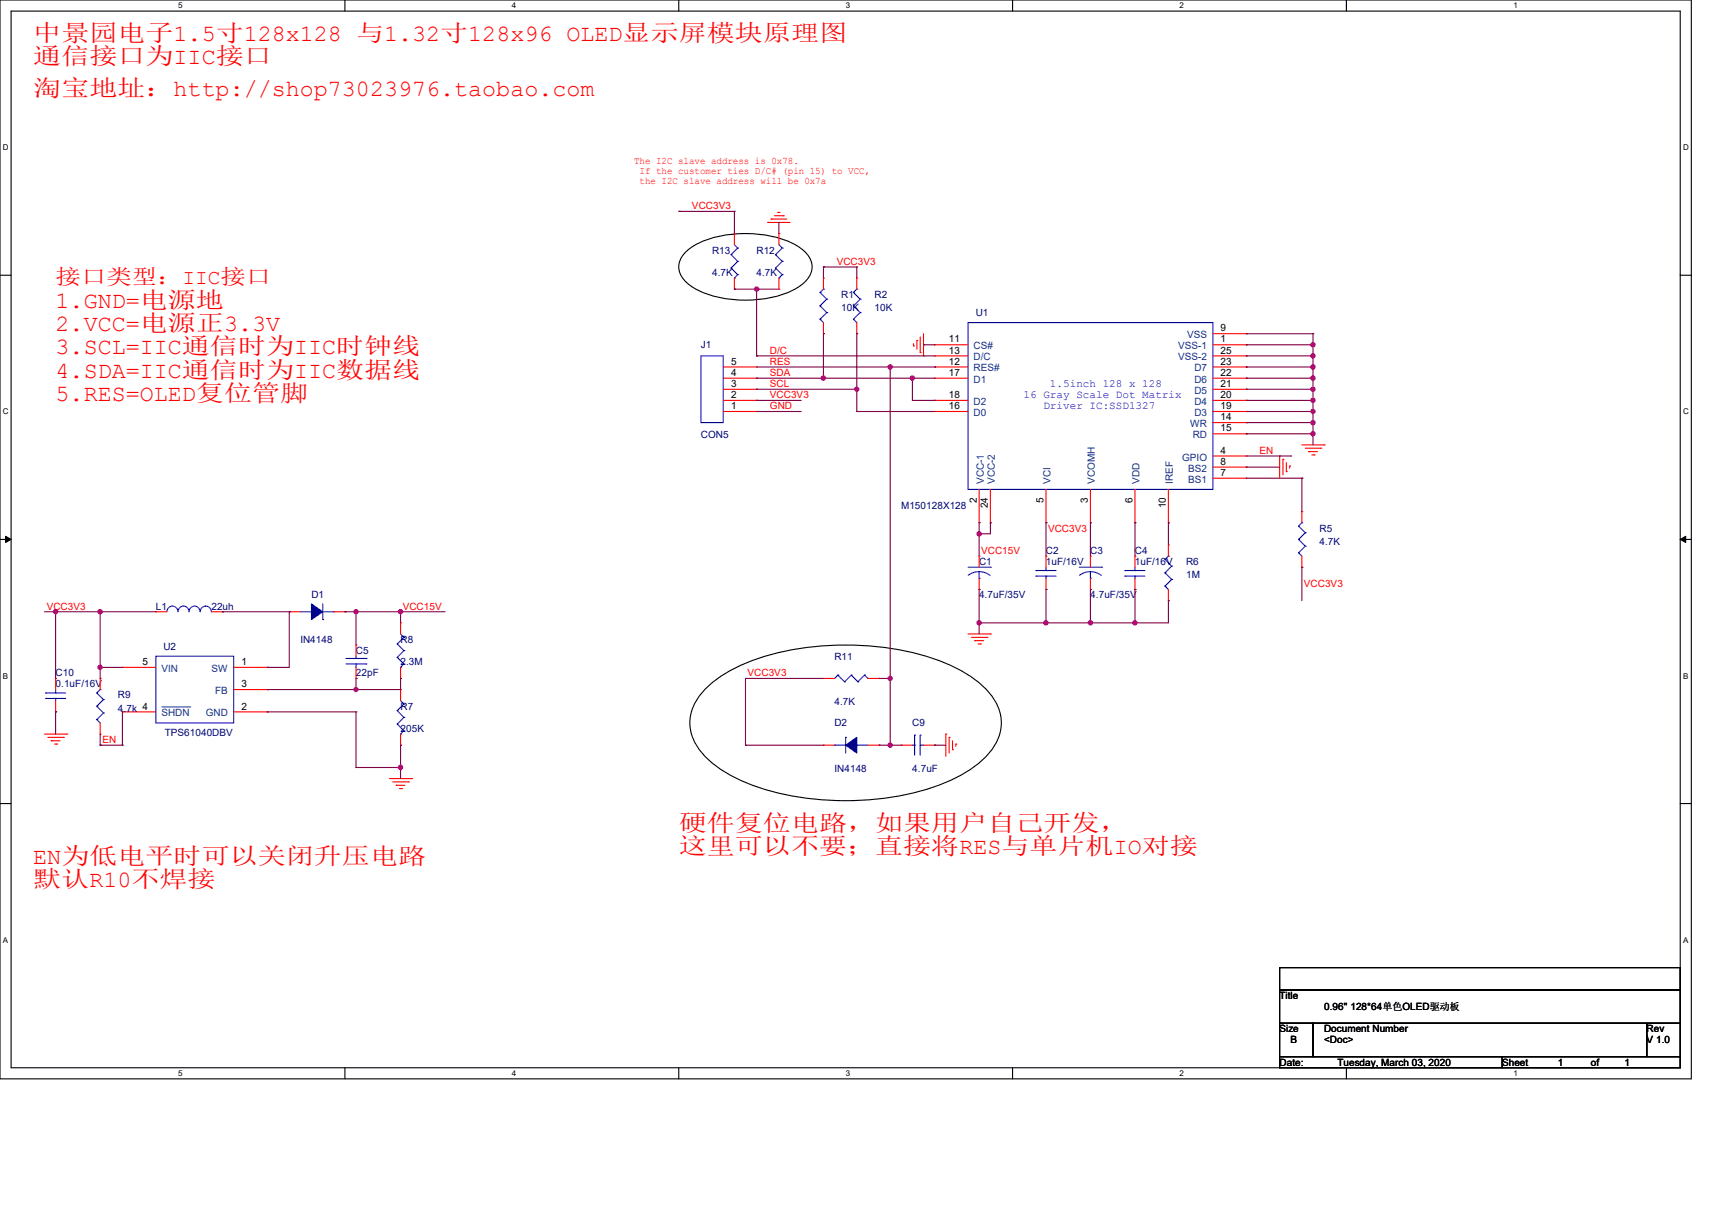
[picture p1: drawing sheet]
<svg xmlns="http://www.w3.org/2000/svg" width="297mm" height="210mm" viewBox="0 0 297 210" stroke-linecap="round" stroke-linejoin="round" font-family="sans-serif">
<path d="M0 0h293.4v187.2h-293.4zM1.9 1.9h289.6v183.4h-289.6z" fill="none" stroke="#000" stroke-width=".19"/>
<g fill="#fff">
<path d="M30.9 .2h.7v1.6h-.7z"/>
<path d="M30.9 185.5h.7v1.6h-.7z"/>
</g>
<path d="M59.8 0v1.9M59.8 185.3v1.9" fill="none" stroke="#000" stroke-width=".19"/>
<g fill="#fff">
<path d="M88.8 .2h.8v1.6h-.8z"/>
<path d="M88.8 185.5h.8v1.6h-.8z"/>
</g>
<path d="M117.8 0v1.9M117.8 185.3v1.9" fill="none" stroke="#000" stroke-width=".19"/>
<g fill="#fff">
<path d="M146.7 .2h.8v1.6h-.8z"/>
<path d="M146.7 185.5h.8v1.6h-.8z"/>
</g>
<path d="M175.7 0v1.9M175.7 185.3v1.9" fill="none" stroke="#000" stroke-width=".19"/>
<g fill="#fff">
<path d="M204.6 .2h.8v1.6h-.8z"/>
<path d="M204.6 185.5h.8v1.6h-.8z"/>
</g>
<path d="M233.6 0v1.9M233.6 185.3v1.9" fill="none" stroke="#000" stroke-width=".19"/>
<g fill="#fff">
<path d="M262.5 .2h.8v1.6h-.8z"/>
<path d="M262.5 185.5h.8v1.6h-.8z"/>
<path d="M.5 24.8h1v1.6h-1z"/>
<path d="M292 24.8h1v1.6h-1z"/>
<path d="M.5 70.7h1v1.5h-1z"/>
<path d="M292 70.7h1v1.5h-1z"/>
</g>
<path d="M0 47.8h1.9M291.5 47.8h1.9" fill="none" stroke="#000" stroke-width=".19"/>
<g fill="#fff">
<path d="M.5 116.5h.9v1.6h-.9z"/>
<path d="M292 116.5h.9v1.6h-.9z"/>
</g>
<path d="M0 93.6h1.9M291.5 93.6h1.9" fill="none" stroke="#000" stroke-width=".19"/>
<path d="M1 93.1l.9 .5-.9 .5zM291.5 93.6l.9-.5v1z" fill="#000" stroke="#000" stroke-width=".17"/>
<g fill="#fff">
<path d="M.5 162.4h.9v1.5h-.9z"/>
<path d="M292 162.4h.9v1.5h-.9z"/>
</g>
<path d="M118.7 44.1a11.9 11.9 0 0 1 7.5-3.4 19.5 19.5 0 0 1 12.3 2.1 4 4 0 0 1 2.3 4.3 6.7 6.7 0 0 1-4.4 3.8 20.9 20.9 0 0 1-15.3-.5 5.1 5.1 0 0 1-3.3-4.1l.1-.8 .3-.7zM122.3 119.7a26.3 26.3 0 0 1 12.8-6.4 50.1 50.1 0 0 1 29 1.8 19 19 0 0 1 7.9 5.6 7.4 7.4 0 0 1 0 9.5 20 20 0 0 1-9.7 6.3 49.8 49.8 0 0 1-33-.7 18.9 18.9 0 0 1-7.9-5.6 7.4 7.4 0 0 1 0-9.5zM0 139.5h1.9M291.5 139.5h1.9M222 167.9h69.5v3.9h-69.5zM222 171.8h69.5v5.8h-69.5zM222 177.6h5.8v5.8h-5.8zM227.8 177.6h57.9v5.8h-57.9zM285.7 177.6h5.8v5.8h-5.8zM222 183.4h38.6v1.9h-38.6zM260.6 183.4h30.9v1.9h-30.9z" fill="none" stroke="#000" stroke-width=".19"/>
<g fill="none" stroke="#f00" stroke-width=".19">
<path d="M133.2 38.6h.1M133.2 38.6h3.9M133.8 38h.1M133.8 38h2.7M134.3 37.4h1.6M134.9 36.9h.1M134.9 36.9h.4M135.9 37.4h.1M127.4 40.5h.1M127.4 50.2h.1M127.4 40.5v2M127.4 48.3v1.9"/>
<path d="M135.1 40.5h.1M135.1 50.2h.1M135.1 40.5v2M135.1 48.3v1.9M142.9 57.9h.1M142.9 48.3h.1M142.9 48.3v1.9M142.9 56v1.9M148.6 57.9h.1M148.6 48.3h.1M148.6 48.3v1.9M148.6 56v1.9"/>
<path d="M158.5 59.6v.4M159.1 59.1h.1M159.1 59.1v1.5M159.6 58.5v2.7M160.2 57.9v3.9M162.2 59.8h.1M162.2 59.8h5.7M210.4 59.8h5.8M210.4 57.9h5.8M216.2 59.8h.1M216.2 57.9h.1M125.5 71.4h5.8"/>
<path d="M125.5 69.5h5.8M125.5 67.6h5.8M125.5 65.6h5.8M125.5 63.7h5.8M131.3 71.4h.1M131.3 69.5h.1M131.3 67.6h.1M131.3 65.6h.1M131.3 63.7h.1M158.5 60h.1M159.6 61.2h.1M160.2 61.8h.1"/>
<path d="M162.2 63.7h.1M162.2 61.8h.1M162.2 71.4h.1M162.2 65.6h.1M162.2 69.5h.1M162.2 71.4h5.7M162.2 69.5h5.7M162.2 65.6h5.7M162.2 63.7h5.7M162.2 61.8h5.7M210.4 71.4h5.8M210.4 69.5h5.8"/>
<path d="M210.4 67.6h5.8M210.4 65.6h5.8M210.4 63.7h5.8M210.4 79.1h5.8M210.4 61.8h5.8M210.4 73.3h5.8M210.4 75.3h5.8M216.2 79.1h.1M216.2 73.3h.1M216.2 75.3h.1M216.2 71.4h.1M216.2 69.5h.1"/>
<path d="M216.2 67.6h.1M216.2 65.6h.1M216.2 63.7h.1M216.2 61.8h.1M222 79.1h.1M222 79.1v3.9M222.6 79.7h.1M222.6 79.7v2.7M225.8 77.2h3.9M226.4 77.8h2.7M227 78.4h.1M227 78.4h1.6"/>
<path d="M227.6 79h.4M228 79h.1M229.1 77.8h.1M229.7 77.2h.1M169.9 96.5h.1M169.9 90.7h.1M169.9 84.9v5.8M169.9 96.5v1.9M171.8 90.7h.1M171.8 84.9v5.8M181.5 96.5h.1M181.5 90.7h.1"/>
<path d="M181.5 84.9v5.8M181.5 96.5v1.9M189.2 96.5h.1M189.2 90.7h.1M189.2 84.9v5.8M189.2 96.5v1.9M196.9 90.7h.1M196.9 96.5h.1M196.9 84.9v5.8M196.9 96.5v1.9M202.7 94.6h.1M202.7 90.7h.1"/>
<path d="M202.7 84.9v5.8M202.7 94.6v1.9M210.4 83h5.8M210.4 81.1h5.8M216.2 83h.1M216.2 81.1h.1M223.2 81.9h.1M223.2 80.3v1.6M223.7 80.9h.1M223.7 80.9v.4M225.8 98.4h.1M225.8 88.8h.1"/>
<path d="M225.8 88.8v1.9M225.8 96.5v1.9M9.7 117.8h.1M9.7 117.8v1.9M17.4 117.8h.1M17.4 117.8v1.9M21.2 115.8h.1M21.2 115.8h5.8M27 106.2h.1M27 106.2h2M36.7 106.2h1.9M38.6 106.2h.1"/>
<path d="M40.5 115.8h5.8M40.5 119.7h5.8M46.3 115.8h.1M46.3 119.7h.1M50.2 106.2h.1M50.2 106.2h1.9M57.9 106.2h1.9M59.8 106.2h.1M61.8 112h.1M61.8 117.8h.1M61.8 112v1.9M61.8 115.8v2"/>
<path d="M69.5 108.1h.1M69.5 117.8h.1M69.5 119.7h.1M69.5 108.1v1.9M69.5 115.8v2M69.5 119.7v1.9M142.9 117.8h.1M142.9 117.8h1.9M150.6 117.8h1.9M152.5 117.8h.1M167.9 110h3.9M168.5 110.6h2.7"/>
<path d="M169.1 111.2h.1M169.1 111.2h1.5M169.7 111.8h.4M169.9 102.3h.1M169.9 100.4v1.9M170.1 111.8h.1M171.2 110.6h.1M171.8 110h.1M181.5 102.3h.1M181.5 100.4v1.9M189.2 102.3h.1M189.2 100.4v1.9"/>
<path d="M196.9 102.3h.1M196.9 100.4v1.9M202.7 104.2h.1M202.7 102.3v1.9M7.7 127.4h3.9M8.3 128h2.7M8.9 128.6h.1M8.9 128.6h1.5M9.5 129.1h.3M9.7 123.5h.1M9.7 121.6v1.9M9.8 129.1h.1"/>
<path d="M11 128h.1M11.6 127.4h.1M17.4 127.4h.1M17.4 125.5v1.9M21.2 123.5h.1M21.2 123.5h5.8M40.5 123.5h5.8M46.3 123.5h.1M67.6 135.1h3.8M68.1 135.7h2.7M68.7 136.3h.1M68.7 136.3h1.6"/>
<path d="M69.3 136.9h.4M69.5 129.3h.1M69.5 127.4v1.9M69.7 136.9h.1M70.8 135.7h.1M71.4 135.1h.1M142.9 129.3h.1M142.9 129.3h1.9M150.6 129.3h1.9M152.5 129.3h.1M156.4 129.3h.1M156.4 129.3h1.9"/>
<path d="M160.2 129.3h2M162.2 129.3h.1M164.1 127.4h.1M164.1 127.4v3.9M164.7 128h.1M164.7 128v2.7M165.2 130.1h.1M165.2 128.6v1.5M165.8 129.1h.1M165.8 129.1v.4"/>
</g>
<g fill="none" stroke="#00f" stroke-width=".19">
<path d="M126.8 44.2h.1M126.8 46.5h.1M126.8 44.2l1.2 1.2M126.8 46.5l1.2 1.2M127.4 48.3h.1M127.4 42.5l.6 .6M128 43.1h.1M128 45.4h.1M128 47.7h.1M128 43.1l-1.2 1.1M128 45.4l-1.2 1.1M128 47.7l-.6 .6"/>
<path d="M134.5 44.2h.1M134.5 46.5h.1M134.5 44.2l1.2 1.2M134.5 46.5l1.2 1.2M135.1 48.3h.1M135.1 42.5l.6 .6M135.7 43.1h.1M135.7 45.4h.1M135.7 47.7h.1M135.7 43.1l-1.2 1.1M135.7 45.4l-1.2 1.1M135.7 47.7l-.6 .6"/>
<path d="M142.3 55.4h.1M142.3 53.1h.1M142.3 50.8h.1M142.3 55.4l.6 .6M142.3 53.1l1.1 1.2M142.3 50.8l1.1 1.1M142.9 50.2h.1M142.9 50.2l-.6 .6M143.4 54.3h.1M143.4 51.9h.1M143.4 54.3l-1.1 1.1M143.4 51.9l-1.1 1.2"/>
<path d="M148.1 55.4h.1M148.1 53.1h.1M148.1 50.8h.1M148.1 55.4l.5 .6M148.1 53.1l1.1 1.2M148.1 50.8l1.1 1.1M148.6 50.2h.1M148.6 50.2l-.5 .6M149.2 54.3h.1M149.2 51.9h.1M149.2 54.3l-1.1 1.1M149.2 51.9l-1.1 1.2"/>
<path d="M167.9 56h42.5v28.9h-42.5zM121.6 61.8h3.9v11.5h-3.9zM167.9 98.4h3.9M169.9 99.2l1.2 .3 .7 .4M169.9 99.2l-.8 .1-1.1 .5M169.9 99.2v1.2M171.8 98.4h.1M179.7 99h.1M179.7 100h.1M179.7 99h3.5M179.7 100h3.5M181.5 100h.1"/>
<path d="M181.5 99h.1M181.5 98.4v.6M181.5 100v.4M187.2 98.4h3.9M189.2 99.2l1.2 .3 .7 .4M189.2 99.2l-.8 .1-1.1 .5M189.2 99.2v1.2M191.1 98.4h.1M195.2 99h.1M195.2 100h.1M195.2 99h3.4M195.2 100h3.4"/>
<path d="M196.9 100h.1M196.9 99h.1M196.9 98.4v.6M196.9 100v.4M202.1 99.4h.1M202.1 97.1h.1M202.1 99.4l1.2 1.2M202.1 97.1l1.2 1.2M202.7 96.5h.1M202.7 96.5l-.6 .6M203.3 98.3h.1M203.3 98.3l-1.2 1.1"/>
<path d="M225.3 95.9h.1M225.3 93.6h.1M225.3 91.3h.1M225.3 95.9l.5 .6M225.3 93.6l1.1 1.2M225.3 91.3l1.1 1.2M225.8 90.7h.1M225.8 90.7l-.5 .6M226.4 94.8h.1M226.4 92.5h.1M226.4 94.8l-1.1 1.1M226.4 92.5l-1.1 1.1"/>
<path d="M9.7 119.7v.6M17.4 119.7h.1M17.4 119.7l-.6 .6M27 113.9h13.5v11.6h-13.5zM29 106.2a.95 .95 0 0 1 .9-1 .95 .95 0 0 1 1 1 .96 .96 0 0 1 .9-1 .96 .96 0 0 1 1 1 .96 .96 0 0 1 1-1 .96 .96 0 0 1 .9 1M34.7 106.2a.96 .96 0 0 1 1-1 .95 .95 0 0 1 1 1M52.1 106.2h1.9M54 106.2h.1M56 107.5h.1M56 104.8v2.7M56 106.2h1.9M57.9 106.2h.1"/>
<path d="M60 115.2h3.5M60 114.3h3.5M61.8 114.3h.1M61.8 115.2h.1M61.8 113.9v.4M61.8 115.2v.6M63.5 115.2h.1M63.5 114.3h.1M68.9 111.8h.1M68.9 114.1h.1M68.9 111.8l1.2 1.1M68.9 114.1l1.2 1.1"/>
<path d="M69.5 115.8h.1M69.5 110l.6 .6M70.1 110.6h.1M70.1 112.9h.1M70.1 115.2h.1M70.1 110.6l-1.2 1.2M70.1 112.9l-1.2 1.2M70.1 115.2l-.6 .6M145.4 117.2h.1M145.4 117.2l-.6 .6M145.4 117.2l1.1 1.1M146.5 118.3h.1"/>
<path d="M147.7 117.2h.1M147.7 117.2l-1.2 1.1M147.7 117.2l1.1 1.1M148.8 118.3h.1M150 117.2h.1M150 117.2l-1.2 1.1M150 117.2l.6 .6M150.6 117.8h.1M169.9 100.4h.1M189.2 100.4h.1M202.1 101.7h.1M202.1 101.7l.6 .6"/>
<path d="M203.3 100.6h.1M203.3 100.6l-1.2 1.1M7.9 120.3h.1M7.9 121.2h.1M7.9 120.3h3.5M7.9 121.2h3.5M9.7 121.2h.1M9.7 120.3h.1M9.7 121.2v.4M16.8 124.9h.1M16.8 122.6h.1M16.8 120.3h.1"/>
<path d="M16.8 124.9l.6 .6M16.8 122.6l1.1 1.1M16.8 120.3l1.1 1.1M17.9 123.7h.1M17.9 121.4h.1M17.9 123.7l-1.1 1.2M17.9 121.4l-1.1 1.2M68.9 123.3h.1M68.9 125.7h.1M68.9 123.3l1.2 1.2M68.9 125.7l1.2 1.1M69.5 127.4h.1"/>
<path d="M69.5 121.6l.6 .6M70.1 122.2h.1M70.1 124.5h.1M70.1 126.8h.1M70.1 122.2l-1.2 1.1M70.1 124.5l-1.2 1.2M70.1 126.8l-.6 .6M144.8 129.3h.1M144.8 129.3h1.9M146.7 128h.1M146.7 128v2.7M148.6 129.3h.1"/>
<path d="M148.6 129.3h2M158.3 129.3h.4M158.7 129.3h.1M158.7 127.6h.1M158.7 127.6v3.5M159.6 127.6h.1M159.6 129.3h.1M159.6 129.3h.6M159.6 127.6v3.5"/>
</g>
<path d="M28 122.7h5M33 122.7h.1" fill="none" stroke="#004080" stroke-width=".17"/>
<g fill="#00f" stroke="#00f" stroke-width=".19">
<path d="M146.7 129.3l1.9-1.3v2.7z" fill-rule="evenodd"/>
<path d="M54 104.8l2 1.4-2 1.3z" fill-rule="evenodd"/>
</g>
<g fill="none" stroke="#800040" stroke-width=".19">
<path d="M117.8 36.7h.1M117.8 36.7h9.6M127.4 36.7h.1M127.4 36.7v3.8M135.1 38.6h.1M135.1 38.6v1.9M127.4 50.2h.1M127.4 50.2h7.7M131.3 50.2h.1M131.3 50.2v11.6M142.9 57.9h.1M142.9 46.3h.1"/>
<path d="M142.9 46.3v2M142.9 57.9v7.7M142.9 46.3h5.7M148.6 57.9h.1M148.6 46.3h.1M148.6 46.3v2M148.6 57.9v13.5M160.2 59.8h.1M160.2 59.8h2M216.2 57.9h.1M216.2 59.8h.1M216.2 57.9h11.6"/>
<path d="M216.2 59.8h11.6M227.8 57.9h.1M227.8 59.8h.1M227.8 57.9v19.3M131.3 61.8h.1M131.3 65.6h.1M131.3 67.6h.1M131.3 69.5h.1M131.3 71.4h.1M131.3 61.8h30.9M131.3 63.7h30.9M131.3 65.6h30.9"/>
<path d="M131.3 67.6h17.3M131.3 69.5h7.7M131.3 71.4h7.7M142.9 65.6h.1M148.6 71.4h.1M148.6 67.6h.1M148.6 71.4h13.6M154.4 63.7h.1M154.4 63.7v65.6M158.3 65.6h.1M158.3 65.6v3.9h3.9M162.2 69.5h.1"/>
<path d="M162.2 63.7h.1M216.2 61.8h.1M216.2 63.7h.1M216.2 65.6h.1M216.2 67.6h.1M216.2 69.5h.1M216.2 71.4h.1M216.2 73.3h.1M216.2 75.3h.1M216.2 61.8h11.6M216.2 63.7h11.6M216.2 65.6h11.6"/>
<path d="M216.2 67.6h11.6M216.2 69.5h11.6M216.2 71.4h11.6M216.2 73.3h11.6M216.2 75.3h11.6M216.2 79.1h7.7M223.9 79.1h.1M227.8 61.8h.1M227.8 63.7h.1M227.8 65.6h.1M227.8 67.6h.1M227.8 69.5h.1"/>
<path d="M227.8 71.4h.1M227.8 73.3h.1M227.8 75.3h.1M169.9 90.7h.1M169.9 92.6h.1M169.9 90.7v5.8M171.8 90.7h.1M171.8 90.7v1.9h-1.9M181.5 90.7h.1M181.5 90.7v5.8M189.2 90.7h.1M189.2 90.7v5.8"/>
<path d="M196.9 90.7h.1M196.9 90.7v5.8M202.7 90.7h.1M202.7 90.7v3.9M216.2 81.1h.1M216.2 83h9.6M216.2 81.1h5.8M225.8 83h.1M225.8 98.4h.1M225.8 83v5.8M225.8 98.4v5.8M7.7 106.2h19.3"/>
<path d="M9.7 106.2h.1M9.7 106.2v11.6M17.4 106.2h.1M17.4 115.8h.1M17.4 115.8h3.8M17.4 106.2v11.6M38.6 106.2h.1M38.6 106.2h11.6M46.3 115.8h.1M46.3 119.7h.1M50.2 106.2h.1M50.2 106.2v9.6h-3.9"/>
<path d="M59.8 106.2h.1M59.8 106.2h17.4M61.8 117.8h.1M61.8 106.2h.1M61.8 119.7h.1M61.8 106.2v5.8M61.8 117.8v1.9M69.5 106.2h.1M69.5 117.8h.1M69.5 117.8v1.9h-23.2M69.5 106.2v1.9M129.3 117.8h.1"/>
<path d="M129.3 117.8h13.6M129.3 117.8v11.5M152.5 117.8h.1M152.5 117.8h1.9M154.4 117.8h.1M169.9 102.3h.1M169.9 108.1h.1M169.9 102.3v7.7M181.5 102.3h.1M181.5 108.1h.1M181.5 102.3v5.8M189.2 102.3h.1"/>
<path d="M189.2 108.1h.1M189.2 102.3v5.8M196.9 102.3h.1M196.9 108.1h.1M196.9 102.3v5.8M202.7 104.2h.1M202.7 104.2v3.9h-32.8M9.7 123.5h.1M9.7 123.5v3.9M17.4 129.3h.1M17.4 127.4v1.9M17.4 129.3h3.8"/>
<path d="M21.2 129.3h.1M21.2 123.5v5.8M46.3 123.5h.1M46.3 123.5h15.5M61.8 123.5h.1M61.8 133.2h.1M61.8 123.5v9.7M61.8 133.2h7.7M69.5 129.3h.1M69.5 133.2h.1M69.5 129.3v5.8M129.3 129.3h.1"/>
<path d="M129.3 129.3h13.6M152.5 129.3h.1M152.5 129.3h3.9M154.4 129.3h.1M162.2 129.3h.1M162.2 129.3h1.9"/>
</g>
<g fill="#f0f" stroke="#f0f" stroke-width=".19">
<circle cx="148.6" cy="67.6" r=".37"/>
<circle cx="17.4" cy="115.8" r=".38"/>
<circle cx="17.4" cy="106.2" r=".38"/>
<circle cx="61.8" cy="119.7" r=".37"/>
<circle cx="61.8" cy="106.2" r=".37"/>
<circle cx="69.5" cy="106.2" r=".37"/>
<circle cx="69.5" cy="133.2" r=".38"/>
<circle cx="158.3" cy="65.6" r=".38"/>
<circle cx="142.8" cy="65.6" r=".38"/>
<circle cx="227.8" cy="59.8" r=".38"/>
<circle cx="227.8" cy="61.8" r=".38"/>
<circle cx="227.8" cy="63.7" r=".38"/>
<circle cx="227.8" cy="65.6" r=".38"/>
<circle cx="227.8" cy="67.6" r=".38"/>
<circle cx="227.8" cy="69.5" r=".38"/>
<circle cx="227.8" cy="71.4" r=".38"/>
<circle cx="227.8" cy="73.3" r=".38"/>
<circle cx="227.8" cy="75.3" r=".38"/>
<circle cx="169.9" cy="92.6" r=".38"/>
<circle cx="169.9" cy="108.1" r=".38"/>
<circle cx="196.9" cy="108.1" r=".37"/>
<circle cx="189.2" cy="108.1" r=".38"/>
<circle cx="181.4" cy="108.1" r=".38"/>
<circle cx="154.4" cy="129.3" r=".37"/>
<circle cx="154.4" cy="117.7" r=".37"/>
<circle cx="154.4" cy="63.7" r=".38"/>
<circle cx="131.3" cy="50.2" r=".38"/>
<circle cx="9.6" cy="106.2" r=".37"/>
</g>
<g font-size="4" fill="#f00">
<text x="5.8" y="7.1">中景园电子1.5寸128x128 与1.32寸128x96 OLED显示屏模块原理图</text>
<text x="5.8" y="11.1">通信接口为IIC接口</text>
<text x="5.8" y="16.7">淘宝地址：http://shop73023976.taobao.com</text>
<text x="9.7" y="53.4">1.GND=电源地</text>
<text x="9.7" y="57.5">2.VCC=电源正3.3V</text>
<text x="9.7" y="61.5">3.SCL=IIC通信时为IIC时钟线</text>
<text x="9.7" y="65.6">4.SDA=IIC通信时为IIC数据线</text>
<text x="9.7" y="69.6">5.RES=OLED复位管脚</text>
<text x="5.8" y="149.9">EN为低电平时可以关闭升压电路</text>
<text x="117.8" y="144.1">硬件复位电路，如果用户自己开发，</text>
<text x="117.8" y="148.2">这里可以不要；直接将RES与单片机IO对接</text>
<text x="5.8" y="154">默认R10不焊接</text>
</g>
<text font-size="3.7" fill="#f00" x="9.7" y="49.3">接口类型：IIC接口</text>
<g font-size="1.9" fill="#00f">
<text x="177.6" y="69.1">16 Gray Scale Dot Matrix</text>
<text x="181" y="71">Driver IC:SSD1327</text>
<text x="182.2" y="67.2">1.5inch 128 x 128</text>
</g>
<g font-size="1.7" fill="#f00">
<text x="110" y="28.4">The I2C slave address is 0x78.</text>
<text x="111" y="30.1">If the customer ties D/C# (pin 15) to VCC,</text>
<text x="111" y="31.9">the I2C slave address will be 0x7a</text>
<text x="120" y="36.3">VCC3V3</text>
<text x="145.1" y="46">VCC3V3</text>
<text x="133.6" y="61.4">D/C</text>
<text x="133.6" y="63.3">RES</text>
<text x="133.6" y="65.3">SDA</text>
<text x="133.6" y="67.2">SCL</text>
<text x="133.6" y="69.1">VCC3V3</text>
<text x="133.6" y="71">GND</text>
<text x="218.5" y="78.8">EN</text>
<text x="181.8" y="92.3">VCC3V3</text>
<text x="170.2" y="96.1">VCC15V</text>
<text x="226.2" y="101.9">VCC3V3</text>
<text x="8.1" y="105.8">VCC3V3</text>
<text x="69.9" y="105.8">VCC15V</text>
<text x="129.7" y="117.4">VCC3V3</text>
<text x="17.8" y="128.9">EN</text>
</g>
<g font-size="1.7" fill="#000080">
<text x="123.5" y="44">R13</text>
<text x="123.5" y="47.9">4.7K</text>
<text x="131.2" y="44">R12</text>
<text x="131.2" y="47.9">4.7K</text>
<text x="145.9" y="51.7">R1</text>
<text x="151.7" y="51.7">R2</text>
<text x="145.9" y="54">10K</text>
<text x="151.7" y="54">10K</text>
<text x="169.3" y="54.8">U1</text>
<text x="121.6" y="60.4">J1</text>
<text x="121.6" y="76.1">CON5</text>
<text x="156.3" y="88.4">M150128X128</text>
<text x="228.9" y="92.3">R5</text>
<text x="228.9" y="94.6">4.7K</text>
<text x="169.8" y="98.1">C1</text>
<text x="181.4" y="96.1">C2</text>
<text x="181.4" y="98.1">1uF/16V</text>
<text x="189.1" y="96.1">C3</text>
<text x="196.9" y="96.1">C4</text>
<text x="196.9" y="98.1">1uF/16V</text>
<text x="205.8" y="98.1">R6</text>
<text x="205.8" y="100.4">1M</text>
<text x="27" y="105.8">L1</text>
<text x="36.7" y="105.8">22uh</text>
<text x="54" y="103.8">D1</text>
<text x="169.8" y="103.8">4.7uF/35V</text>
<text x="189.1" y="103.8">4.7uF/35V</text>
<text x="28.4" y="112.7">U2</text>
<text x="52.1" y="111.6">IN4148</text>
<text x="61.8" y="113.5">C5</text>
<text x="69.5" y="111.6">R8</text>
<text x="9.7" y="117.4">C10</text>
<text x="9.7" y="119.3">0.1uF/16V</text>
<text x="61.8" y="117.4">22pF</text>
<text x="69.5" y="115.4">2.3M</text>
<text x="144.8" y="114.5">R11</text>
<text x="20.5" y="121.2">R9</text>
<text x="20.5" y="123.5">4.7k 4</text>
<text x="69.5" y="123.1">R7</text>
<text x="144.8" y="122.4">4.7K</text>
<text x="28.6" y="127.8">TPS61040DBV</text>
<text x="69.5" y="127">205K</text>
<text x="144.8" y="126">D2</text>
<text x="158.3" y="126">C9</text>
<text x="144.8" y="134">IN4148</text>
<text x="158.3" y="134">4.7uF</text>
</g>
<g font-size="1.7">
<text x="164.6" y="59.4">11</text>
<text x="211.8" y="59.4">1</text>
<text x="211.8" y="57.5">9</text>
<text x="126.8" y="65.2">4</text>
<text x="126.8" y="63.3">5</text>
<text x="164.6" y="63.3">12</text>
<text x="164.6" y="61.4">13</text>
<text x="164.6" y="65.2">17</text>
<text x="211.8" y="65.2">22</text>
<text x="211.8" y="63.3">23</text>
<text x="211.8" y="61.4">25</text>
<text x="126.8" y="71">1</text>
<text x="126.8" y="69.1">2</text>
<text x="126.8" y="67.2">3</text>
<text x="164.6" y="71">16</text>
<text x="164.6" y="69.1">18</text>
<text x="211.8" y="71">19</text>
<text x="211.8" y="69.1">20</text>
<text x="211.8" y="67.2">21</text>
<text x="211.8" y="72.9">14</text>
<text x="211.8" y="74.9">15</text>
<text x="211.8" y="78.7">4</text>
<text x="211.8" y="82.6">7</text>
<text x="211.8" y="80.7">8</text>
<text x="169.4" y="87.2" transform="rotate(-90 169.4 87.2)">2</text>
<text x="171.4" y="88.2" transform="rotate(-90 171.4 88.2)">24</text>
<text x="181" y="87.2" transform="rotate(-90 181 87.2)">5</text>
<text x="188.7" y="87.2" transform="rotate(-90 188.7 87.2)">3</text>
<text x="196.5" y="87.2" transform="rotate(-90 196.5 87.2)">6</text>
<text x="202.3" y="88.2" transform="rotate(-90 202.3 88.2)">10</text>
<text x="24.7" y="115.4">5</text>
<text x="41.9" y="115.4">1</text>
<text x="41.9" y="119.3">3</text>
<text x="41.9" y="123.1">2</text>
<text x="222" y="173.4">Title</text>
<text x="222" y="179.1">Size</text>
<text x="229.7" y="179.1">Document Number</text>
<text x="229.7" y="175.3">0.96'' 128*64单色OLED驱动板</text>
<text x="285.7" y="179.1">Rev</text>
<text x="222" y="184.9">Date:</text>
<text x="223.9" y="181.1">B</text>
<text x="229.7" y="181.1">&lt;Doc&gt;</text>
<text x="232" y="184.9">Tuesday, March 03, 2020</text>
<text x="260.6" y="184.9">Sheet</text>
<text x="270.2" y="184.9">1</text>
<text x="276" y="184.9">of</text>
<text x="281.8" y="184.9">1</text>
<text x="285.7" y="181.1">V 1.0</text>
</g>
<g font-size="1.7" fill="#004080">
<text x="205.9" y="58.7">VSS</text>
<text x="168.9" y="60.6">CS#</text>
<text x="168.9" y="64.5">RES#</text>
<text x="168.9" y="62.5">D/C</text>
<text x="204.4" y="60.6">VSS-1</text>
<text x="204.4" y="62.5">VSS-2</text>
<text x="207.2" y="64.5">D7</text>
<text x="168.9" y="66.4">D1</text>
<text x="168.9" y="70.3">D2</text>
<text x="207.2" y="70.3">D4</text>
<text x="207.2" y="68.3">D5</text>
<text x="207.2" y="66.4">D6</text>
<text x="168.9" y="72.2">D0</text>
<text x="206.5" y="74.1">WR</text>
<text x="206.9" y="76.1">RD</text>
<text x="207.2" y="72.2">D3</text>
<text x="170.7" y="84" transform="rotate(-90 170.7 84)">VCC-1</text>
<text x="172.6" y="84" transform="rotate(-90 172.6 84)">VCC-2</text>
<text x="182.2" y="84" transform="rotate(-90 182.2 84)">VCI</text>
<text x="190" y="84" transform="rotate(-90 190 84)">VCOMH</text>
<text x="197.7" y="84" transform="rotate(-90 197.7 84)">VDD</text>
<text x="203.5" y="84" transform="rotate(-90 203.5 84)">IREF</text>
<text x="205.1" y="79.9">GPIO</text>
<text x="206.1" y="83.8">BS1</text>
<text x="206.1" y="81.9">BS2</text>
<text x="28" y="116.6">VIN</text>
<text x="36.7" y="116.6">SW</text>
<text x="28" y="124.3">SHDN</text>
<text x="35.7" y="124.3">GND</text>
<text x="37.3" y="120.5">FB</text>
</g>
<g font-size="1.4">
<text x="30.9" y="1.4">5</text>
<text x="88.8" y="1.4">4</text>
<text x="146.7" y="1.4">3</text>
<text x="204.6" y="1.4">2</text>
<text x="262.6" y="1.4">1</text>
<text x=".5" y="26.1">D</text>
<text x="292" y="26.1">D</text>
<text x=".5" y="71.9">C</text>
<text x="292" y="71.9">C</text>
<text x=".5" y="117.8">B</text>
<text x="292" y="117.8">B</text>
<text x=".5" y="163.6">A</text>
<text x="292" y="163.6">A</text>
<text x="30.9" y="186.8">5</text>
<text x="88.8" y="186.8">4</text>
<text x="146.7" y="186.8">3</text>
<text x="204.6" y="186.8">2</text>
<text x="262.6" y="186.8">1</text>
</g>
</svg>
